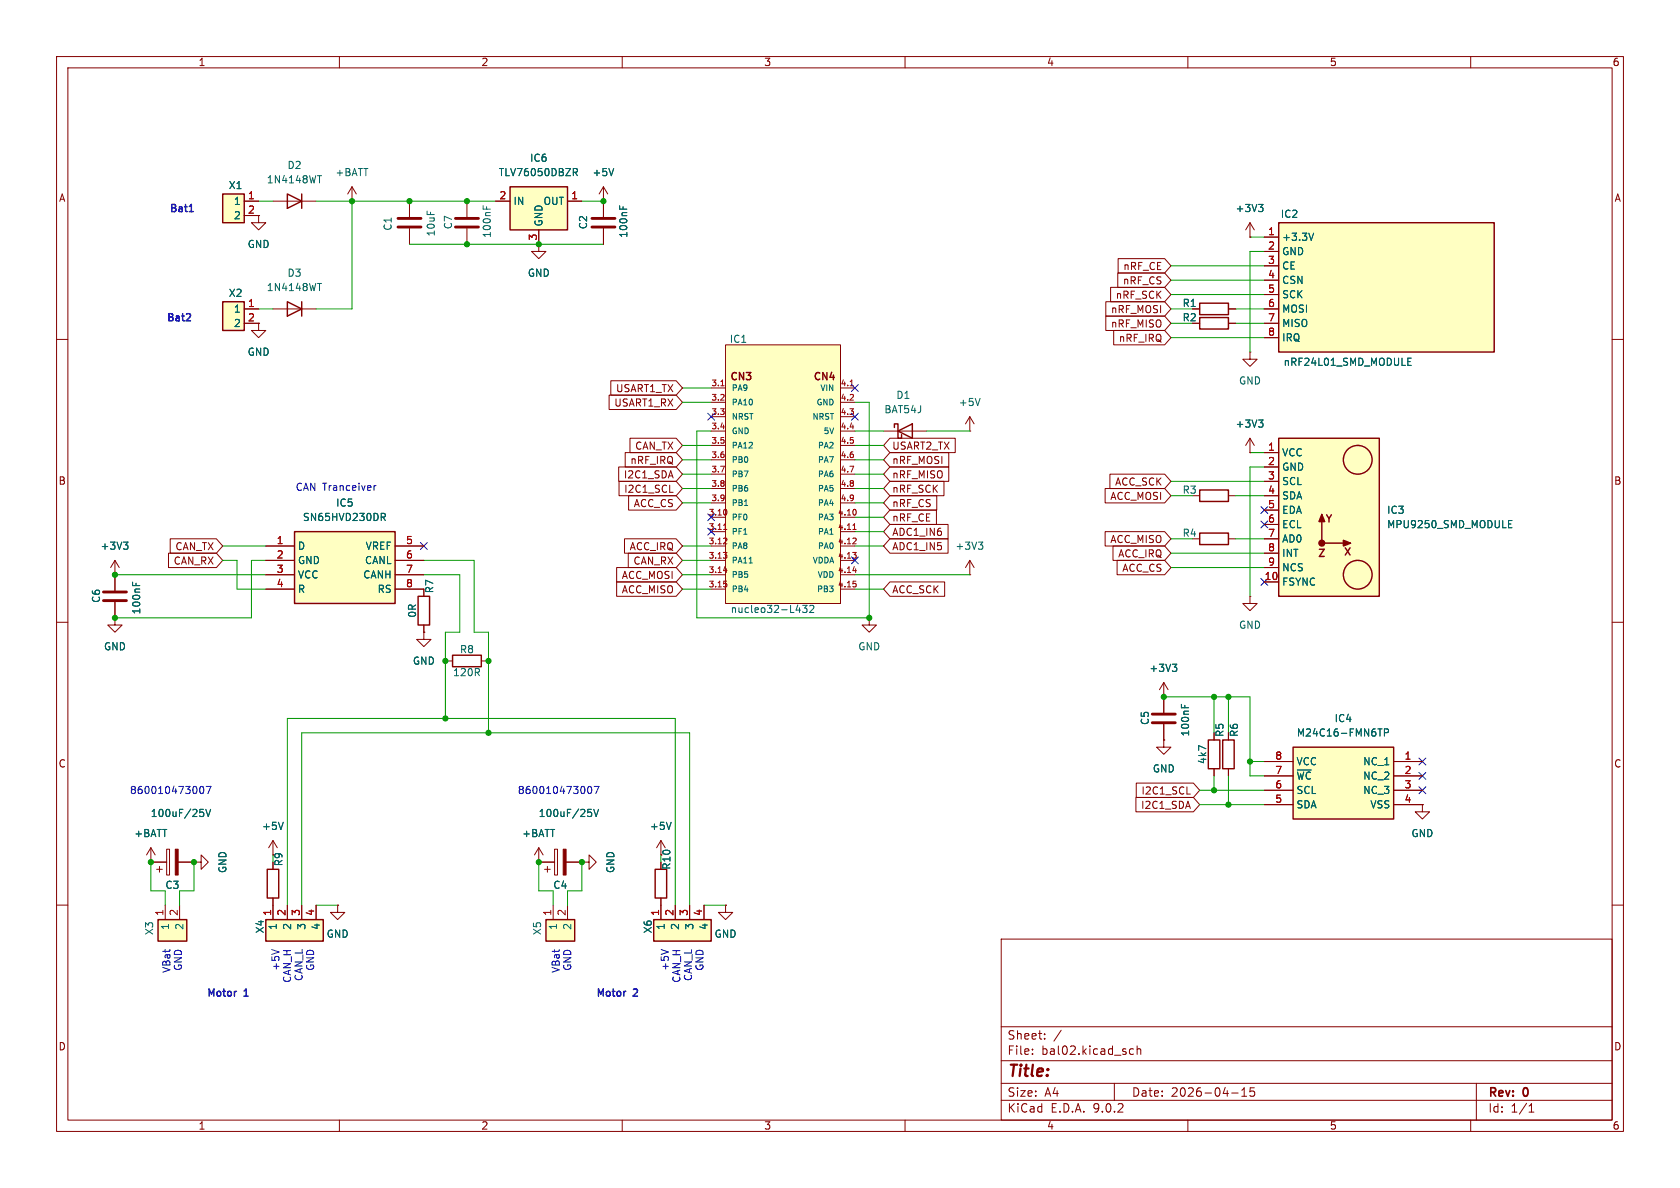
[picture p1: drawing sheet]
<svg xmlns="http://www.w3.org/2000/svg" width="297mm" height="210mm" viewBox="0 0 297 210" stroke-linecap="round" stroke-linejoin="round" font-family="sans-serif">
<g fill="none" stroke="#840000" stroke-width=".18">
<path d="M10 10h277v190h-277zM12 12h273v186h-273zM60 10v2M110 10v2M160 10v2M210 10v2M260 10v2M10 60h2M285 60h2M10 110h2M285 110h2M10 160h2"/>
<path d="M177 166h108v32h-108zM285 160h2M60 198v2M110 198v2M160 198v2M177 194.5h108M177 191.5h108M177 187.5h108M177 181.5h108M182.5 186.3v.1M182.5 185.5v.1M184.7 183.6v.1"/>
<path d="M184.7 182.8v.1M187.6 182.1l-1.3 2M197 191.5v3M200.4 185.5l-.4-.1-.3 .3v.4l.1 .2h.6M201 185.5l.2-.1 .4 .1 .1 .9M201 184.9v1.5M210 198v2M217.7 193.2h1.2M219.5 193.8h.9M219.5 192.7l.5-.4v1.5M221.7 192.3h-.7v.7l.2-.1h.5l.1 .3-.1 .5-.2 .1-.5-.1M260 198v2"/>
<path d="M261 191.5v6.5M270.3 196.6h.9M270.3 195.5l.4-.4v1.5"/>
</g>
<path d="M52.1 94h17.7v12.7h-17.7z" fill="#ffffc2"/>
<path d="M52.1 94h17.7v12.7h-17.7zM115.8 153.7h2.1v5.1h-2.1z" fill="none" stroke="#840000" stroke-width=".25"/>
<g fill="none" stroke="#840000" stroke-width=".18">
<path d="M47 96.5h5.1M47 99.1h5.1M69.8 96.5h5.1M69.8 99.1h5.1M171.4 99.1l-.7 1.2M171.4 99.1l.8 1.2M171.4 99.1v2.5M47 101.6h5.1M47 104.1h5.1M69.8 101.6h5.1M69.8 104.1h5.1M171.4 101.6h.1"/>
<path d="M205.7 123.2h.1M205.7 120.7l-.7 1.2M205.7 120.7l.8 1.2M205.7 120.7v2.5M116.8 148.6v2.5M116.8 158.8v1.2M116.8 148.6l-.7 1.3M116.8 148.6l.8 1.3M59.7 160v1.3h1.3l-1.3 1.3-1.3-1.3h1.3M59.7 160h.1"/>
</g>
<path d="M67.4 90.7h.5l.2 .3-.1 .4h-.6M67.7 91.4l.4 .6M173 95.8h.7l-.4 .5M173.5 96.3l.2 .3v.3l-.2 .2M207.3 117.4h.7l-.4 .5M207.8 117.9l.2 .2v.3l-.2 .3M118.7 145.4l-.5 1.2" fill="none" stroke="#006464" stroke-width=".18"/>
<path d="M115.6 162.6h10.1v3.8h-10.1z" fill="#ffffc2"/>
<path d="M115.6 162.6h10.1v3.8h-10.1z" fill="none" stroke="#840000" stroke-width=".25"/>
<g fill="none" stroke="#840000" stroke-width=".18">
<path d="M20.3 99.1v5.3M20.3 99.1l-.7 1.2M20.3 99.1l.8 1.2M20.3 109.2v1.3h1.3l-1.3 1.3-1.3-1.3h1.3M20.3 109.2h.1M20.3 101.6h.1M20.3 106.4v2.8M95.2 152.4h.1M95.2 149.9l-.7 1.2M95.2 149.9l.8 1.2M95.2 149.9v2.5M116.8 160v2.6"/>
<path d="M119.4 160v2.6M121.9 160v2.6M124.5 160v2.6M128.3 160v1.3h1.2l-1.2 1.3-1.3-1.3h1.3M128.3 160h.1"/>
</g>
<path d="M18.3 104.6h4.1M18.3 106.2h4.1" fill="none" stroke="#840000" stroke-width=".51"/>
<path d="M21.8 95.8h.8l-.4 .5M22.4 96.3l.2 .3v.3l-.2 .2M23.4 102.9v.6M24 103.1v.4" fill="none" stroke="#006464" stroke-width=".18"/>
<path d="M96.5 162.6h5.1v3.8h-5.1z" fill="#ffffc2"/>
<path d="M50.8 53.3l2.5 1.3-2.5 1.3zM53.3 53.3v2.6M96.5 162.6h5.1v3.8h-5.1z" fill="none" stroke="#840000" stroke-width=".25"/>
<g fill="none" stroke="#840000" stroke-width=".18">
<path d="M62.2 35.6h.1M62.2 33l-.7 1.3M62.2 33l.8 1.3M62.2 33v2.6M48.3 54.6h7.6M95.2 152.4h2.8M96.3 153.7h1M96.8 153.2v1M98 150.1h.6v4.6h-.6zM100.1 152.4h2.8M102.9 152.4h1.2v-1.3l1.3 1.3-1.3 1.3v-1.3M102.9 152.4h.1"/>
<path d="M97.8 160v2.6M100.3 160v2.6"/>
</g>
<path d="M56.1 50.1h.7M103.9 143.1h.6M104.4 143.6l.2 .2v.3l-.2 .2M105 143.1l.4 1.2 .4-1.2" fill="none" stroke="#006464" stroke-width=".18"/>
<path d="M99.6 150.1h.5v4.6h-.5z" fill="#840000" stroke="#840000" stroke-width=".18"/>
<path d="M27.9 162.6h5.1v3.8h-5.1z" fill="#ffffc2"/>
<path d="M50.8 34.3l2.5 1.3-2.5 1.2zM53.3 34.3v2.5M27.9 162.6h5.1v3.8h-5.1z" fill="none" stroke="#840000" stroke-width=".25"/>
<path d="M45.7 38.1v1.3h1.3l-1.3 1.2-1.3-1.2h1.3M45.7 38.1h.1M48.3 35.6h7.6M82.5 35.6v2.8M82.5 40.4v2.8M205.7 130.8v1.3h1.3l-1.3 1.3-1.2-1.3h1.2M205.7 130.8h.1M205.7 123.2v2.8M205.7 128v2.8M29.2 160v2.6M31.7 160v2.6" fill="none" stroke="#840000" stroke-width=".18"/>
<path d="M80.5 38.6h4.1M80.5 40.1h4.1M203.7 126.2h4.1M203.7 127.8h4.1" fill="none" stroke="#840000" stroke-width=".51"/>
<path d="M56.1 31.1h.7M85.4 36.4v.6M86 36.5v.5M208.9 124.5v.6M209.5 124.7v.4" fill="none" stroke="#006464" stroke-width=".18"/>
<path d="M47 162.6h10.1v3.8h-10.1z" fill="#ffffc2"/>
<path d="M47.2 153.7h2.1v5.1h-2.1zM47 162.6h10.1v3.8h-10.1z" fill="none" stroke="#840000" stroke-width=".25"/>
<path d="M48.3 148.6v2.5M48.3 158.8v3.8M48.3 148.6l-.8 1.3M48.3 148.6l.7 1.3M50.8 160v2.6M53.3 160v2.6M55.9 160v2.6" fill="none" stroke="#840000" stroke-width=".18"/>
<path d="M50.1 145.4l-.4 1.2" fill="none" stroke="#006464" stroke-width=".18"/>
<path d="M39.4 53.3h3.8v5.1h-3.8z" fill="#ffffc2"/>
<path d="M39.4 53.3h3.8v5.1h-3.8z" fill="none" stroke="#840000" stroke-width=".25"/>
<path d="M43.2 54.6h2.5M43.2 57.2h2.5M26.7 152.4h.1M26.7 149.9l-.8 1.2M26.7 149.9l.7 1.2M26.7 149.9v2.5M34.3 152.4h1.3v-1.3l1.2 1.3-1.2 1.3v-1.3M34.3 152.4h.1" fill="none" stroke="#840000" stroke-width=".18"/>
<path d="M39.4 34.3h3.8v5.1h-3.8z" fill="#ffffc2"/>
<path d="M39.4 34.3h3.8v5.1h-3.8zM213.6 130.8h2v5.1h-2zM216.2 130.8h2v5.1h-2z" fill="none" stroke="#840000" stroke-width=".25"/>
<g fill="none" stroke="#840000" stroke-width=".18">
<path d="M43.2 35.6h2.5M43.2 38.1h2.5M45.7 57.2v1.2h1.3l-1.3 1.3-1.3-1.3h1.3M45.7 57.2h.1M153.7 109.2v1.3h1.2l-1.2 1.3-1.3-1.3h1.3M153.7 109.2h.1M221 105.4v1.3h1.2l-1.2 1.3-1.3-1.3h1.3M221 105.4h.1M214.6 135.9v1.3M217.2 135.9v1.3M26.7 152.4h2.8M27.7 153.7h1"/>
<path d="M28.2 153.2v1M29.5 150.1h.5v4.6h-.5zM31.5 152.4h2.8"/>
</g>
<path d="M31 150.1h.5v4.6h-.5z" fill="#840000" stroke="#840000" stroke-width=".18"/>
<path d="M35.4 143.1h.6M35.8 143.6l.2 .2v.3l-.2 .2M36.4 143.1l.4 1.2 .4-1.2" fill="none" stroke="#006464" stroke-width=".18"/>
<path d="M228.6 132.1h17.8v12.7h-17.8z" fill="#ffffc2"/>
<path d="M158.1 75.6v-.7h.6v2.6h.7v-.7M158.7 76.2l2.6-1.3v2.6zM73.9 105.4h2v5.1h-2zM80 115.8h5.1v2.1h-5.1zM228.6 132.1h17.8v12.7h-17.8z" fill="none" stroke="#840000" stroke-width=".25"/>
<g fill="none" stroke="#840000" stroke-width=".18">
<path d="M72.4 35.6v2.8M106.7 35.6h.1M106.7 33v5.4M106.7 33l-.8 1.3M106.7 33l.7 1.3M72.4 40.4v2.8M106.7 40.4v2.8M156.2 76.2h7.6M171.4 76.2h.1M171.4 73.7l-.7 1.2M171.4 73.7l.8 1.2M171.4 73.7v2.5"/>
<path d="M74.9 111.8v1.2h1.3l-1.3 1.3-1.2-1.3h1.2M74.9 111.8h.1M74.9 110.5v1.3M78.7 116.8h1.3M85.1 116.8h1.3M223.5 134.6h5.1M223.5 137.2h5.1M223.5 139.7h5.1M246.4 134.6h5.1M246.4 137.2h5.1M246.4 139.7h5.1M223.5 142.2h5.1"/>
<path d="M246.4 142.2h5.1M251.5 142.2v1.3h1.2l-1.2 1.3-1.3-1.3h1.3M251.5 142.2h.1"/>
</g>
<path d="M108.5 29.8l-.4 1.3M109.5 36.4v.6M110.2 36.5v.5M173.3 70.4l-.5 1.3M243.6 128.8h.7M244.7 129.5h.7l.1-.2-.1-.3-.7-.2v1.3" fill="none" stroke="#006464" stroke-width=".18"/>
<path d="M70.4 38.6h4M104.6 38.6h4.1M70.4 40.1h4M104.6 40.1h4.1" fill="none" stroke="#840000" stroke-width=".51"/>
<path d="M90.2 33h10.1v7.6h-10.1z" fill="#ffffc2"/>
<path d="M90.2 33h10.1v7.6h-10.1z" fill="none" stroke="#840000" stroke-width=".25"/>
<path d="M87.6 35.6h2.6M100.3 35.6h2.6M95.2 40.6v2.6" fill="none" stroke="#840000" stroke-width=".18"/>
<path d="M101.4 29.8h.4l.3 .2-.1 .4-.6 .1M101.7 30.5l.4 .6" fill="none" stroke="#006464" stroke-width=".18"/>
<path d="M128.3 61h20.3v45.7h-20.3z" fill="#ffffc2"/>
<g fill="none" stroke="#840000" stroke-width=".18">
<path d="M95.2 43.2v1.3h1.3l-1.3 1.2-1.2-1.2h1.2M95.2 43.2h.1M125.7 68.6h2.6M125.7 71.1h2.6M125.7 73.7h2.6M125.7 76.2h2.6M125.7 78.7h2.6M128.3 61h20.3v45.7h-20.3zM148.6 68.6h2.5M148.6 71.1h2.5M148.6 73.7h2.5M148.6 76.2h2.5"/>
<path d="M148.6 78.7h2.5M125.7 81.3h2.6M125.7 83.8h2.6M125.7 86.4h2.6M125.7 88.9h2.6M125.7 91.4h2.6M125.7 94h2.6M125.7 96.5h2.6M125.7 99.1h2.6M148.6 81.3h2.5M148.6 83.8h2.5M148.6 86.4h2.5"/>
<path d="M148.6 88.9h2.5M148.6 91.4h2.5M148.6 94h2.5M148.6 96.5h2.5M148.6 99.1h2.5M125.7 101.6h2.6M125.7 104.1h2.6M148.6 101.6h2.5M148.6 104.1h2.5"/>
</g>
<g fill="none" stroke="#a90000" stroke-width=".18">
<path d="M127.4 68.2h.6M150.3 68.2h.6M127.9 97.7h.6l-.3 .3M127.9 93.6h.6M128.1 92.7l.1-.1v1M128.3 95.1l.2 .2v.3l-.6 .5h.6M128.3 98l.2 .2v.3l-.2 .2M128.4 90.1l.1 .3-.1 .6M150.7 97.7h.7l-.4 .3M150.8 93.6h.6M151 92.7l.1-.1v1M151.2 95.1l.2 .2-.1 .3-.6 .5h.7"/>
<path d="M151.2 98l.2 .2v.3l-.2 .2M151.2 90.1l.2 .3-.2 .6M127.9 100.9h.6M128 102.7h.5M128.3 103.1l.2 .2v.3l-.2 .2M128.4 100.5v.7M150.8 100.9h.6M150.8 102.7h.5M151.2 103.1l.2 .2v.3l-.2 .2M151.3 100.5v.7"/>
</g>
<path d="M131.6 89.4h.6M132.4 99.5h.6M140.7 107.9h.8M141.3 107.4v.9M141.9 107h.8l-.5 .5 .4 .1v.6l-.2 .1-.5-.1M143.2 107.1l.4-.1 .3 .4-.8 .9h.8" fill="none" stroke="#006464" stroke-width=".18"/>
<path d="M226.1 39.4h38.1v22.8h-38.1z" fill="#ffffc2"/>
<path d="M226.1 39.4h38.1v22.8h-38.1zM212.1 86.6h5.1v2h-5.1z" fill="none" stroke="#840000" stroke-width=".25"/>
<g fill="none" stroke="#840000" stroke-width=".18">
<path d="M223.5 41.9h2.6M223.5 44.5h2.6M223.5 47h2.6M223.5 49.5h2.6M223.5 52.1h2.6M223.5 54.6h2.6M223.5 57.2h2.6M223.5 59.7h2.6M221 62.2v1.3h1.2l-1.2 1.3-1.3-1.3h1.3M221 62.2h.1M221 77.5l-.8 1.2M221 77.5l.7 1.2"/>
<path d="M221 77.5v2.5M210.8 87.6h1.3M217.2 87.6h1.2M221 80h.1"/>
</g>
<path d="M232.2 41.2l-.4 1.3M222.5 74.2h.8l-.4 .5M223 74.7l.3 .3v.3l-.3 .2M248.9 63.9h.4M248.9 64.6h.6M248.9 63.3h.6" fill="none" stroke="#006464" stroke-width=".18"/>
<path d="M226.1 77.5h17.7v27.9h-17.7z" fill="#ffffc2"/>
<g fill="none" stroke="#840000" stroke-width=".25">
<path d="M212.1 56.1h5.1v2.1h-5.1zM212.1 53.6h5.1v2h-5.1zM226.1 77.5h17.7v27.9h-17.7zM212.1 94.2h5.1v2.1h-5.1zM233.7 90.9v5.1h5.1"/>
<circle cx="240" cy="81.3" r="2.54"/>
<circle cx="240" cy="101.6" r="2.54"/>
</g>
<g fill="#840000" stroke="#840000" stroke-width=".25">
<path d="M233.7 90.9l.5 1.3h-1z"/>
<path d="M237.5 95.5l1.3 .5-1.3 .5z"/>
<circle cx="233.7" cy="96" r=".51"/>
</g>
<g fill="none" stroke="#840000" stroke-width=".18">
<path d="M43.2 35.6h2.5M43.2 38.1h2.5M45.7 38.1h.1M87.6 35.6h2.6M100.3 35.6h2.6M106.7 35.6h.1M106.7 35.6v2.8M221 39.4l-.8 1.2M221 39.4l.7 1.2M221 39.4v2.5M43.2 57.2h2.5M43.2 54.6h2.5"/>
<path d="M45.7 57.2h.1M95.2 43.2h.1M95.2 40.6v2.6M106.7 40.4v2.8M195.5 55.9h10.4l1.1 1.3-1.1 1.2h-10.4zM195.5 53.3h10.4l1.1 1.3-1.1 1.3h-10.4zM196.3 50.8h9.6l1.1 1.3-1.1 1.2h-9.6zM196.9 58.4h9l1.1 1.3-1.1 1.3h-9zM197.6 48.3h8.3l1.1 1.2-1.1 1.3h-8.3zM197.7 45.7h8.2l1.1 1.3-1.1 1.3h-8.2zM210.8 57.2h1.3M210.8 54.6h1.3"/>
<path d="M217.2 57.2h1.2M217.2 54.6h1.2M221 41.9h.1M223.5 57.2h2.6M223.5 54.6h2.6M223.5 41.9h2.6M223.5 44.5h2.6M223.5 47h2.6M223.5 49.5h2.6M223.5 52.1h2.6M223.5 59.7h2.6M107.7 69.8h11.8l1.1 1.3-1.1 1.3h-11.8z"/>
<path d="M108 67.3h11.5l1.1 1.3-1.1 1.3h-11.5zM111.4 77.5h8.1l1.1 1.2-1.1 1.3h-8.1zM157.3 77.5h11.6v2.5h-11.6l-1.1-1.3zM29.8 97.8h8.5l1.1 1.3-1.1 1.2h-8.5zM30.1 95.2h8.2l1.1 1.3-1.1 1.3h-8.2zM47 96.5h5.1M47 99.1h5.1M69.8 96.5h5.1M69.8 99.1h5.1M109.4 82.5h10.1l1.1 1.3-1.1 1.3h-10.1zM109.4 85.1h10.1l1.1 1.3-1.1 1.2h-10.1zM110.4 95.2h9.1l1.1 1.3-1.1 1.3h-9.1z"/>
<path d="M110.5 80h9l1.1 1.3-1.1 1.3h-9zM111.1 97.8h8.4l1.1 1.3-1.1 1.2h-8.4zM111.1 87.6h8.4l1.1 1.3-1.1 1.3h-8.4zM118.4 87h.6M157.3 80h10.4v2.6h-10.4l-1.1-1.3zM157.3 95.2h10.3v2.6h-10.3l-1.1-1.3zM157.3 87.6h8.3v2.6h-8.3l-1.1-1.3zM157.3 85.1h9.6v2.5h-9.6l-1.1-1.2zM157.3 92.7h10.3v2.6h-10.3l-1.1-1.3zM157.3 82.5h10.4v2.6h-10.4l-1.1-1.3zM157.3 90.2h8.2v2.5h-8.2l-1.1-1.3zM195.4 86.4h10.5l1.1 1.2-1.1 1.3h-10.5z"/>
<path d="M195.4 94h10.5l1.1 1.3-1.1 1.2h-10.5zM196.2 83.8h9.7l1.1 1.3-1.1 1.3h-9.7zM196.8 96.5h9.1l1.1 1.3-1.1 1.3h-9.1zM197.5 99.1h8.4l1.1 1.2-1.1 1.3h-8.4zM210.8 95.3h1.3M217.2 95.3h1.2M221 80h.1M223.5 80h2.6M223.5 82.6h2.6M223.5 85.1h2.6M223.5 87.6h2.6M223.5 90.2h2.6"/>
<path d="M223.5 92.7h2.6M223.5 95.3h2.6M223.5 97.8h2.6M20.3 109.2h.1M20.3 101.6h.1M20.3 101.6v2.8M20.3 106.4v2.8M47 101.6h5.1M47 104.1h5.1M69.8 101.6h5.1M69.8 104.1h5.1M74.9 111.8h.1"/>
<path d="M74.9 110.5v1.3M109 102.9h10.5l1.1 1.2-1.1 1.3h-10.5zM109 100.3h10.5l1.1 1.3-1.1 1.3h-10.5zM157.3 102.9h9.7v2.5h-9.7l-1.1-1.3zM223.5 100.3h2.6M223.5 102.9h2.6M200.9 138.4h10.1l1.1 1.3-1.1 1.3h-10.1zM205.7 123.2h.1M205.7 130.8h.1M205.7 123.2v2.8M205.7 128v2.8M214.6 135.9v1.3"/>
<path d="M217.2 135.9v1.3M223.5 134.6h5.1M223.5 137.2h5.1M223.5 139.7h5.1M246.4 134.6h5.1M246.4 137.2h5.1M246.4 139.7h5.1M26.7 152.4h.1M26.7 152.4h2.8M31.5 152.4h2.8M34.3 152.4h.1M48.3 158.8v3.8"/>
<path d="M95.2 152.4h.1M95.2 152.4h2.8M100.1 152.4h2.8M102.9 152.4h.1M116.8 158.8v3.8M200.8 141h10.2l1.1 1.2-1.1 1.3h-10.2zM209.8 140.4h.6M223.5 142.2h5.1M246.4 142.2h5.1M251.5 142.2h.1M50.8 160v2.6M53.3 160v2.6"/>
<path d="M55.9 160v2.6M59.7 160h.1M119.4 160v2.6M121.9 160v2.6M124.5 160v2.6M128.3 160h.1"/>
</g>
<g fill="none" stroke="#006464" stroke-width=".18">
<path d="M101.4 29.8h.4l.3 .2-.1 .4-.6 .1M101.7 30.5l.4 .6M108.5 29.8l-.4 1.3M109.5 36.4v.6M110.2 36.5v.5M222.5 36.1h.8l-.4 .5M223 36.6l.3 .3v.3l-.3 .2M232.2 41.2l-.4 1.3M222.5 74.2h.8l-.4 .5M223 74.7l.3 .3v.3l-.3 .2M248.9 63.9h.4M248.9 64.6h.6"/>
<path d="M248.9 63.3h.6M21.8 95.8h.8l-.4 .5M22.4 96.3l.2 .3v.3l-.2 .2M67.4 90.7h.5l.2 .3-.1 .4h-.6M67.7 91.4l.4 .6M266.7 92.6h.4M266.7 93.3h.6M266.7 92h.6M23.4 102.9v.6M24 103.1v.4M207.3 117.4h.7l-.4 .5M207.8 117.9l.2 .2v.3l-.2 .3"/>
<path d="M208.9 124.5v.6M209.5 124.7v.4M243.6 128.8h.7M244.7 129.5h.7l.1-.2-.1-.3-.7-.2v1.3M35.4 143.1h.6M35.8 143.6l.2 .2v.3l-.2 .2M36.4 143.1l.4 1.2 .4-1.2M50.1 145.4l-.4 1.2M103.9 143.1h.6M104.4 143.6l.2 .2v.3l-.2 .2M105 143.1l.4 1.2 .4-1.2M118.7 145.4l-.5 1.2"/>
</g>
<g fill="none" stroke="#009600" stroke-width=".18">
<path d="M45.7 35.6h2.6M55.9 35.6h31.7M62.2 35.6v19h-6.3M102.9 35.6h3.8M45.7 54.6h2.6M72.4 43.2h34.3M207 54.6h3.8M207 59.7h16.5M207 47h16.5M207 57.2h3.8M207 49.5h16.5M207 52.1h16.5"/>
<path d="M218.4 54.6h5.1M218.4 57.2h5.1M221 41.9h2.5M223.5 44.5h-2.5v17.7M120.6 78.7h5.1M120.6 71.1h5.1M120.6 68.6h5.1M151.1 71.1h2.6v38.1h-30.5v-33h2.5M151.1 76.2h5.1M151.1 78.7h5.1M163.8 76.2h7.6M39.4 96.5h7.6"/>
<path d="M39.4 99.1h2.5v5h5.1M47 99.1h-2.6v10.1h-24.1M74.9 99.1h8.9v12.7h2.6v17.7M120.6 96.5h5.1M120.6 99.1h5.1M120.6 88.9h5.1M120.6 86.4h5.1M120.6 83.8h5.1M120.6 81.3h5.1M151.1 96.5h5.1M151.1 88.9h5.1M151.1 94h5.1"/>
<path d="M151.1 91.4h5.1M151.1 86.4h5.1M151.1 83.8h5.1M151.1 81.3h5.1M207 85.1h16.5M207 95.3h3.8M207 87.6h3.8M207 97.8h16.5M218.4 95.3h5.1M218.4 87.6h5.1M221 80h2.5M223.5 82.6h-2.5v22.8"/>
<path d="M20.3 101.6h26.7M74.9 101.6h6.4v10.2h-2.6v15.2M120.6 104.1h5.1M120.6 101.6h5.1M151.1 104.1h5.1M151.1 101.6h20.3M207 100.3h16.5M205.7 123.2h15.3v14h2.5M212.1 139.7h11.4M214.6 123.2v6.3M214.6 137.2v2.5M217.2 123.2v6.3"/>
<path d="M217.2 137.2v5M221 134.6h2.5M26.7 152.4v5.1h2.5v2.5M34.3 152.4v5.1h-2.6v2.5M95.2 152.4v5.1h2.6v2.5M102.9 152.4v5.1h-2.6v2.5M212.1 142.2h11.4M50.8 160v-33h68.6v33M53.3 160v-30.5h68.6v30.5M55.9 160h3.8M124.5 160h3.8"/>
</g>
<g fill="none" stroke="#000084" stroke-width=".18">
<path d="M125.1 73.1l1.2 1.2M126.3 73.1l-1.2 1.2M150.5 68l1.2 1.2M150.5 73.1l1.2 1.2M151.7 68l-1.2 1.2M151.7 73.1l-1.2 1.2M74.3 95.9l1.2 1.2M75.5 95.9l-1.2 1.2M125.1 90.8l1.2 1.2M125.1 93.4l1.2 1.2M126.3 90.8l-1.2 1.2M126.3 93.4l-1.2 1.2"/>
<path d="M150.5 98.5l1.2 1.2M151.7 98.5l-1.2 1.2M222.9 92.1l1.2 1.2M222.9 89.6l1.2 1.2M224.1 92.1l-1.2 1.2M224.1 89.6l-1.2 1.2M222.9 102.3l1.2 1.2M224.1 102.3l-1.2 1.2M250.9 136.6l1.2 1.2M250.9 134l1.2 1.2M250.9 139.1l1.2 1.2M252.1 136.6l-1.2 1.2"/>
<path d="M252.1 134l-1.2 1.2M252.1 139.1l-1.2 1.2"/>
</g>
<path d="M66.1 85.8v.9M66.5 85.8l-.4 .3M35.4 139.1l.2-.1a.68 .68 0 0 1 .4 .6 .68 .68 0 0 1-.4 .7l-.2-.1-.1-.4zM36.5 139h.8l-.5 1.3M104 139.1l.2-.1a.68 .68 0 0 1 .4 .6 .68 .68 0 0 1-.4 .7l-.2-.1-.1-.4zM105 139h.9l-.6 1.3M48.1 167.9l1.2 .4M116.9 167.9l1.3 .4" fill="none" stroke="#0000c2" stroke-width=".18"/>
<path d="M33.5 37.4h.7" fill="none" stroke="#0000c2" stroke-width=".25"/>
<g fill="#009600" stroke="#009600" stroke-width=".18">
<circle cx="95.2" cy="152.4" r=".46"/>
<circle cx="20.3" cy="109.2" r=".46"/>
<circle cx="20.3" cy="101.6" r=".46"/>
<circle cx="26.7" cy="152.4" r=".46"/>
<circle cx="34.3" cy="152.4" r=".46"/>
<circle cx="102.9" cy="152.4" r=".46"/>
<circle cx="214.6" cy="123.2" r=".46"/>
<circle cx="217.2" cy="123.2" r=".46"/>
<circle cx="217.2" cy="142.2" r=".46"/>
<circle cx="214.6" cy="139.7" r=".46"/>
<circle cx="221" cy="134.6" r=".46"/>
<circle cx="86.4" cy="116.8" r=".46"/>
<circle cx="78.7" cy="127" r=".46"/>
<circle cx="86.4" cy="129.5" r=".46"/>
<circle cx="78.7" cy="116.8" r=".46"/>
<circle cx="72.4" cy="35.6" r=".46"/>
<circle cx="62.2" cy="35.6" r=".46"/>
<circle cx="205.7" cy="123.2" r=".46"/>
<circle cx="153.7" cy="109.2" r=".46"/>
<circle cx="95.2" cy="43.2" r=".46"/>
<circle cx="106.7" cy="35.6" r=".46"/>
<circle cx="82.5" cy="35.6" r=".46"/>
<circle cx="82.5" cy="43.2" r=".46"/>
</g>
<text font-size="2.8" fill="#840000" x="178" y="190.9">Title:</text>
<g font-size="2.1" fill="#840000">
<text x="178" y="184">Sheet:</text>
<text x="178" y="186.7">File:</text>
<text x="184.1" y="186.7">bal02.kicad_sch</text>
<text x="178" y="196.9">KiCad</text>
<text x="178" y="194.1">Size:</text>
<text x="184.7" y="194.1">A4</text>
<text x="185.7" y="196.9">E.D.A.</text>
<text x="193.3" y="196.9">9.0.2</text>
<text x="200" y="194.1">Date:</text>
<text x="207" y="194.1">2026-04-15</text>
<text x="263" y="194.3">Rev:</text>
<text x="263" y="196.9">Id:</text>
<text x="267.1" y="196.9">1/1</text>
<text x="269.4" y="194.3">0</text>
</g>
<g font-size="1.8" fill="#840000">
<text x="35" y="11.9">1</text>
<text x="85" y="11.9">2</text>
<text x="135" y="11.9">3</text>
<text x="185" y="11.9">4</text>
<text x="235" y="11.9">5</text>
<text x="285" y="11.9">6</text>
<text x="10.3" y="35.9">A</text>
<text x="285.3" y="35.9">A</text>
<text x="198.5" y="47.9">nRF_CE</text>
<text x="197.2" y="53">nRF_SCK</text>
<text x="198.4" y="50.5">nRF_CS</text>
<text x="196.3" y="58.1">nRF_MISO</text>
<text x="196.3" y="55.6">nRF_MOSI</text>
<text x="197.7" y="60.6">nRF_IRQ</text>
<text x="108.8" y="69.5">USART1_TX</text>
<text x="128.9" y="67.6">CN3</text>
<text x="143.6" y="67.6">CN4</text>
<text x="108.5" y="72.1">USART1_RX</text>
<text x="111.3" y="82.2">nRF_IRQ</text>
<text x="112.2" y="79.7">CAN_TX</text>
<text x="157.6" y="82.2">nRF_MOSI</text>
<text x="157.6" y="79.7">USART2_TX</text>
<text x="10.3" y="85.9">B</text>
<text x="110.2" y="84.8">I2C1_SDA</text>
<text x="110.2" y="87.3">I2C1_SCL</text>
<text x="111.9" y="89.9">ACC_CS</text>
<text x="157.6" y="89.9">nRF_CS</text>
<text x="157.6" y="87.3">nRF_SCK</text>
<text x="157.6" y="84.8">nRF_MISO</text>
<text x="196.2" y="88.6">ACC_MOSI</text>
<text x="197" y="86">ACC_SCK</text>
<text x="285.3" y="85.9">B</text>
<text x="157.6" y="94.9">ADC1_IN6</text>
<text x="157.6" y="92.4">nRF_CE</text>
<text x="234.2" y="92.7">Y</text>
<text x="30.6" y="100">CAN_RX</text>
<text x="30.9" y="97.5">CAN_TX</text>
<text x="111.2" y="97.5">ACC_IRQ</text>
<text x="111.9" y="100">CAN_RX</text>
<text x="157.6" y="97.5">ADC1_IN5</text>
<text x="196.2" y="96.2">ACC_MISO</text>
<text x="197.6" y="98.7">ACC_IRQ</text>
<text x="198.3" y="101.3">ACC_CS</text>
<text x="232.8" y="98.8">Z</text>
<text x="237.4" y="98.6">X</text>
<text x="76.8" y="105" transform="rotate(-90 76.8 105)">R7</text>
<text x="109.8" y="105.1">ACC_MISO</text>
<text x="109.8" y="102.6">ACC_MOSI</text>
<text x="157.6" y="105.1">ACC_SCK</text>
<text x="216.5" y="130.4" transform="rotate(-90 216.5 130.4)">R5</text>
<text x="219" y="130.4" transform="rotate(-90 219 130.4)">R6</text>
<text x="10.3" y="135.9">C</text>
<text x="285.3" y="135.9">C</text>
<text x="201.6" y="143.2">I2C1_SDA</text>
<text x="201.7" y="140.7">I2C1_SCL</text>
<text x="50.1" y="153.2" transform="rotate(-90 50.1 153.2)">R9</text>
<text x="118.7" y="153.8" transform="rotate(-90 118.7 153.8)">R10</text>
<text x="10.3" y="185.9">D</text>
<text x="285.3" y="185.9">D</text>
<text x="35" y="199.9">1</text>
<text x="85" y="199.9">2</text>
<text x="135" y="199.9">3</text>
<text x="185" y="199.9">4</text>
<text x="235" y="199.9">5</text>
<text x="285" y="199.9">6</text>
</g>
<g font-size="1.8" fill="#006464">
<text x="93.6" y="28.8">IC6</text>
<text x="40.3" y="33.6">X1</text>
<text x="47.1" y="32.6">1N4148WT</text>
<text x="50.7" y="30.1">D2</text>
<text x="59.2" y="31.3">+BATT</text>
<text x="88.1" y="31.3">TLV76050DBZR</text>
<text x="104.6" y="31.3">+5V</text>
<text x="41.3" y="36.4">1</text>
<text x="41.3" y="39">2</text>
<text x="69.4" y="40.9" transform="rotate(-90 69.4 40.9)">C1</text>
<text x="77.1" y="41.9" transform="rotate(-90 77.1 41.9)">10uF</text>
<text x="80.1" y="40.6" transform="rotate(-90 80.1 40.6)">C7</text>
<text x="90.7" y="36.4">IN</text>
<text x="96" y="36.4">OUT</text>
<text x="96.1" y="40.1" transform="rotate(-90 96.1 40.1)">GND</text>
<text x="104" y="40.6" transform="rotate(-90 104 40.6)">C2</text>
<text x="218.3" y="37.7">+3V3</text>
<text x="226.3" y="38.7">IC2</text>
<text x="43.7" y="44">GND</text>
<text x="87" y="42.2" transform="rotate(-90 87 42.2)">100nF</text>
<text x="111.1" y="42.2" transform="rotate(-90 111.1 42.2)">100nF</text>
<text x="226.6" y="42.8">+3.3V</text>
<text x="226.6" y="45.3">GND</text>
<text x="226.6" y="47.9">CE</text>
<text x="40.3" y="52.7">X2</text>
<text x="47.1" y="51.7">1N4148WT</text>
<text x="50.7" y="49.1">D3</text>
<text x="93.2" y="49.1">GND</text>
<text x="226.6" y="50.4">CSN</text>
<text x="226.6" y="52.9">SCK</text>
<text x="41.3" y="55.5">1</text>
<text x="41.3" y="58">2</text>
<text x="209" y="57">R2</text>
<text x="209" y="54.5">R1</text>
<text x="226.6" y="55.5">MOSI</text>
<text x="226.6" y="58">MISO</text>
<text x="43.7" y="63.1">GND</text>
<text x="128.9" y="60.8">IC1</text>
<text x="226.6" y="60.6">IRQ</text>
<text x="226.8" y="64.9">nRF24L01_SMD_MODULE</text>
<text x="158.4" y="70.7">D1</text>
<text x="169.4" y="72">+5V</text>
<text x="218.9" y="68.2">GND</text>
<text x="156.2" y="73.3">BAT54J</text>
<text x="218.3" y="75.8">+3V3</text>
<text x="226.6" y="80.9">VCC</text>
<text x="226.6" y="83.4">GND</text>
<text x="59.3" y="89.8">IC5</text>
<text x="209" y="87.5">R3</text>
<text x="226.6" y="86">SCL</text>
<text x="226.6" y="88.5">SDA</text>
<text x="53.5" y="92.3">SN65HVD230DR</text>
<text x="209" y="95.1">R4</text>
<text x="226.6" y="91">EDA</text>
<text x="226.6" y="93.6">ECL</text>
<text x="245.1" y="91">IC3</text>
<text x="245.1" y="93.6">MPU9250_SMD_MODULE</text>
<text x="17.7" y="97.4">+3V3</text>
<text x="52.6" y="97.4">D</text>
<text x="52.6" y="99.9">GND</text>
<text x="64.4" y="99.9">CANL</text>
<text x="64.5" y="97.4">VREF</text>
<text x="168.8" y="97.4">+3V3</text>
<text x="226.6" y="96.1">AD0</text>
<text x="226.6" y="98.7">INT</text>
<text x="226.6" y="101.2">NCS</text>
<text x="17.9" y="106.7" transform="rotate(-90 17.9 106.7)">C6</text>
<text x="52.6" y="102.5">VCC</text>
<text x="52.6" y="105">R</text>
<text x="64.1" y="102.5">CANH</text>
<text x="66.7" y="105">RS</text>
<text x="226.6" y="103.7">FSYNC</text>
<text x="25" y="108.7" transform="rotate(-90 25 108.7)">100nF</text>
<text x="73.8" y="109.3" transform="rotate(-90 73.8 109.3)">0R</text>
<text x="129.1" y="108.6">nucleo32-L432</text>
<text x="218.9" y="111.4">GND</text>
<text x="18.3" y="115.2">GND</text>
<text x="72.9" y="117.7">GND</text>
<text x="80" y="119.7">120R</text>
<text x="81.2" y="115.7">R8</text>
<text x="151.6" y="115.2">GND</text>
<text x="203.1" y="119">+3V3</text>
<text x="203.3" y="128.3" transform="rotate(-90 203.3 128.3)">C5</text>
<text x="210.4" y="130.3" transform="rotate(-90 210.4 130.3)">100nF</text>
<text x="229.2" y="130.4">M24C16-FMN6TP</text>
<text x="235.8" y="127.9">IC4</text>
<text x="203.7" y="136.8">GND</text>
<text x="213.5" y="135.2" transform="rotate(-90 213.5 135.2)">4k7</text>
<text x="229.1" y="135.5">VCC</text>
<text x="240.9" y="135.5">NC_1</text>
<text x="229.1" y="138">~{WC}</text>
<text x="229.1" y="140.6">SCL</text>
<text x="229.1" y="143.1">SDA</text>
<text x="240.9" y="138">NC_2</text>
<text x="240.9" y="140.6">NC_3</text>
<text x="242.2" y="143.1">VSS</text>
<text x="23.6" y="148.2">+BATT</text>
<text x="26.6" y="144.6">100uF/25V</text>
<text x="46.2" y="146.9">+5V</text>
<text x="92.2" y="148.2">+BATT</text>
<text x="95.1" y="144.6">100uF/25V</text>
<text x="114.8" y="146.9">+5V</text>
<text x="249.4" y="148.2">GND</text>
<text x="40.2" y="154.4" transform="rotate(-90 40.2 154.4)">GND</text>
<text x="108.8" y="154.4" transform="rotate(-90 108.8 154.4)">GND</text>
<text x="29.1" y="157.3">C3</text>
<text x="97.7" y="157.3">C4</text>
<text x="27.3" y="165.4" transform="rotate(-90 27.3 165.4)">X3</text>
<text x="30.1" y="164.5" transform="rotate(-90 30.1 164.5)">1</text>
<text x="32.6" y="164.5" transform="rotate(-90 32.6 164.5)">2</text>
<text x="46.8" y="165.1" transform="rotate(-90 46.8 165.1)">X4</text>
<text x="49.1" y="164.5" transform="rotate(-90 49.1 164.5)">1</text>
<text x="51.7" y="164.5" transform="rotate(-90 51.7 164.5)">2</text>
<text x="54.2" y="164.5" transform="rotate(-90 54.2 164.5)">3</text>
<text x="56.7" y="164.5" transform="rotate(-90 56.7 164.5)">4</text>
<text x="57.7" y="166">GND</text>
<text x="95.9" y="165.4" transform="rotate(-90 95.9 165.4)">X5</text>
<text x="98.7" y="164.5" transform="rotate(-90 98.7 164.5)">1</text>
<text x="101.2" y="164.5" transform="rotate(-90 101.2 164.5)">2</text>
<text x="115.4" y="165.1" transform="rotate(-90 115.4 165.1)">X6</text>
<text x="117.7" y="164.5" transform="rotate(-90 117.7 164.5)">1</text>
<text x="120.2" y="164.5" transform="rotate(-90 120.2 164.5)">2</text>
<text x="122.8" y="164.5" transform="rotate(-90 122.8 164.5)">3</text>
<text x="125.3" y="164.5" transform="rotate(-90 125.3 164.5)">4</text>
<text x="126.2" y="166">GND</text>
</g>
<g font-size="1.8" fill="#a90000">
<text x="43.7" y="35.3">1</text>
<text x="88.2" y="35.3">2</text>
<text x="100.9" y="35.3">1</text>
<text x="43.7" y="37.8">2</text>
<text x="224.1" y="41.7">1</text>
<text x="95" y="42.6" transform="rotate(-90 95 42.6)">3</text>
<text x="224.1" y="44.2">2</text>
<text x="224.1" y="46.7">3</text>
<text x="224.1" y="49.3">4</text>
<text x="224.1" y="51.8">5</text>
<text x="43.7" y="54.4">1</text>
<text x="43.7" y="56.9">2</text>
<text x="224.1" y="54.4">6</text>
<text x="224.1" y="56.9">7</text>
<text x="224.1" y="59.4">8</text>
<text x="224.1" y="79.8">1</text>
<text x="224.1" y="82.3">2</text>
<text x="224.1" y="84.8">3</text>
<text x="224.1" y="87.4">4</text>
<text x="224.1" y="89.9">5</text>
<text x="224.1" y="92.5">6</text>
<text x="224.1" y="95">7</text>
<text x="48.8" y="96.3">1</text>
<text x="48.8" y="98.8">2</text>
<text x="48.8" y="101.3">3</text>
<text x="71.7" y="96.3">5</text>
<text x="71.7" y="98.8">6</text>
<text x="71.7" y="101.3">7</text>
<text x="224.1" y="97.5">8</text>
<text x="224.1" y="100.1">9</text>
<text x="48.8" y="103.9">4</text>
<text x="71.7" y="103.9">8</text>
<text x="223.5" y="102.6">10</text>
<text x="225.4" y="134.4">8</text>
<text x="225.4" y="136.9">7</text>
<text x="248.2" y="134.4">1</text>
<text x="248.2" y="136.9">2</text>
<text x="225.4" y="139.4">6</text>
<text x="225.4" y="142">5</text>
<text x="248.2" y="139.4">3</text>
<text x="248.2" y="142">4</text>
<text x="29" y="162" transform="rotate(-90 29 162)">1</text>
<text x="31.5" y="162" transform="rotate(-90 31.5 162)">2</text>
<text x="48" y="162" transform="rotate(-90 48 162)">1</text>
<text x="50.5" y="162" transform="rotate(-90 50.5 162)">2</text>
<text x="53.1" y="162" transform="rotate(-90 53.1 162)">3</text>
<text x="55.6" y="162" transform="rotate(-90 55.6 162)">4</text>
<text x="97.5" y="162" transform="rotate(-90 97.5 162)">1</text>
<text x="100.1" y="162" transform="rotate(-90 100.1 162)">2</text>
<text x="116.6" y="162" transform="rotate(-90 116.6 162)">1</text>
<text x="119.1" y="162" transform="rotate(-90 119.1 162)">2</text>
<text x="121.7" y="162" transform="rotate(-90 121.7 162)">3</text>
<text x="124.2" y="162" transform="rotate(-90 124.2 162)">4</text>
</g>
<g font-size="1.8" fill="#0000c2">
<text x="29.8" y="37.9">Bat1</text>
<text x="29.3" y="57.2">Bat2</text>
<text x="52.2" y="87">CAN Tranceiver</text>
<text x="22.9" y="140.6">860010473007</text>
<text x="91.4" y="140.6">860010473007</text>
<text x="30.3" y="172.1" transform="rotate(-90 30.3 172.1)">VBat</text>
<text x="32.4" y="171.7" transform="rotate(-90 32.4 171.7)">GND</text>
<text x="49.6" y="171.7" transform="rotate(-90 49.6 171.7)">+5V</text>
<text x="51.7" y="173.8" transform="rotate(-90 51.7 173.8)">CAN_H</text>
<text x="53.7" y="173.5" transform="rotate(-90 53.7 173.5)">CAN_L</text>
<text x="55.7" y="171.7" transform="rotate(-90 55.7 171.7)">GND</text>
<text x="99.2" y="172.1" transform="rotate(-90 99.2 172.1)">VBat</text>
<text x="101.2" y="171.7" transform="rotate(-90 101.2 171.7)">GND</text>
<text x="118.4" y="171.7" transform="rotate(-90 118.4 171.7)">+5V</text>
<text x="120.5" y="173.8" transform="rotate(-90 120.5 173.8)">CAN_H</text>
<text x="122.5" y="173.5" transform="rotate(-90 122.5 173.5)">CAN_L</text>
<text x="124.6" y="171.7" transform="rotate(-90 124.6 171.7)">GND</text>
<text x="36.4" y="176.5">Motor</text>
<text x="43.1" y="176.5">1</text>
<text x="105.2" y="176.5">Motor</text>
<text x="112" y="176.5">2</text>
</g>
<g font-size="1.4" fill="#a90000">
<text x="125.7" y="68.3">3.1</text>
<text x="125.7" y="70.9">3.2</text>
<text x="148.5" y="68.3">4.1</text>
<text x="148.5" y="70.9">4.2</text>
<text x="125.7" y="73.4">3.3</text>
<text x="125.7" y="75.9">3.4</text>
<text x="148.5" y="73.4">4.3</text>
<text x="148.5" y="75.9">4.4</text>
<text x="125.7" y="78.5">3.5</text>
<text x="125.7" y="81">3.6</text>
<text x="125.7" y="83.6">3.7</text>
<text x="148.5" y="78.5">4.5</text>
<text x="148.5" y="81">4.6</text>
<text x="148.5" y="83.6">4.7</text>
<text x="125.7" y="86.1">3.8</text>
<text x="125.7" y="88.6">3.9</text>
<text x="148.5" y="86.1">4.8</text>
<text x="148.5" y="88.6">4.9</text>
<text x="125.2" y="91.2">3.10</text>
<text x="125.2" y="93.7">3.11</text>
<text x="148" y="91.2">4.10</text>
<text x="148" y="93.7">4.11</text>
<text x="125.2" y="96.3">3.12</text>
<text x="125.2" y="98.8">3.13</text>
<text x="125.2" y="101.3">3.14</text>
<text x="148" y="96.3">4.12</text>
<text x="148" y="98.8">4.13</text>
<text x="148" y="101.3">4.14</text>
<text x="125.2" y="103.9">3.15</text>
<text x="148" y="103.9">4.15</text>
</g>
<g font-size="1.4" fill="#006464">
<text x="129.3" y="69.3">PA9</text>
<text x="129.3" y="71.9">PA10</text>
<text x="144.2" y="71.9">GND</text>
<text x="144.9" y="69.3">VIN</text>
<text x="129.3" y="74.4">NRST</text>
<text x="129.3" y="76.9">GND</text>
<text x="143.5" y="74.4">NRST</text>
<text x="145.5" y="76.9">5V</text>
<text x="129.3" y="79.5">PA12</text>
<text x="129.3" y="82">PB0</text>
<text x="144.5" y="79.5">PA2</text>
<text x="144.5" y="82">PA7</text>
<text x="129.3" y="84.6">PB7</text>
<text x="129.3" y="87.1">PB6</text>
<text x="129.3" y="89.6">PB1</text>
<text x="144.5" y="84.6">PA6</text>
<text x="144.5" y="87.1">PA5</text>
<text x="144.5" y="89.6">PA4</text>
<text x="129.3" y="92.2">PF0</text>
<text x="129.3" y="94.7">PF1</text>
<text x="144.5" y="92.2">PA3</text>
<text x="144.5" y="94.7">PA1</text>
<text x="129.3" y="97.3">PA8</text>
<text x="129.3" y="99.8">PA11</text>
<text x="143.5" y="99.8">VDDA</text>
<text x="144.5" y="97.3">PA0</text>
<text x="129.3" y="102.3">PB5</text>
<text x="129.3" y="104.9">PB4</text>
<text x="144.3" y="104.9">PB3</text>
<text x="144.4" y="102.3">VDD</text>
</g>
</svg>
